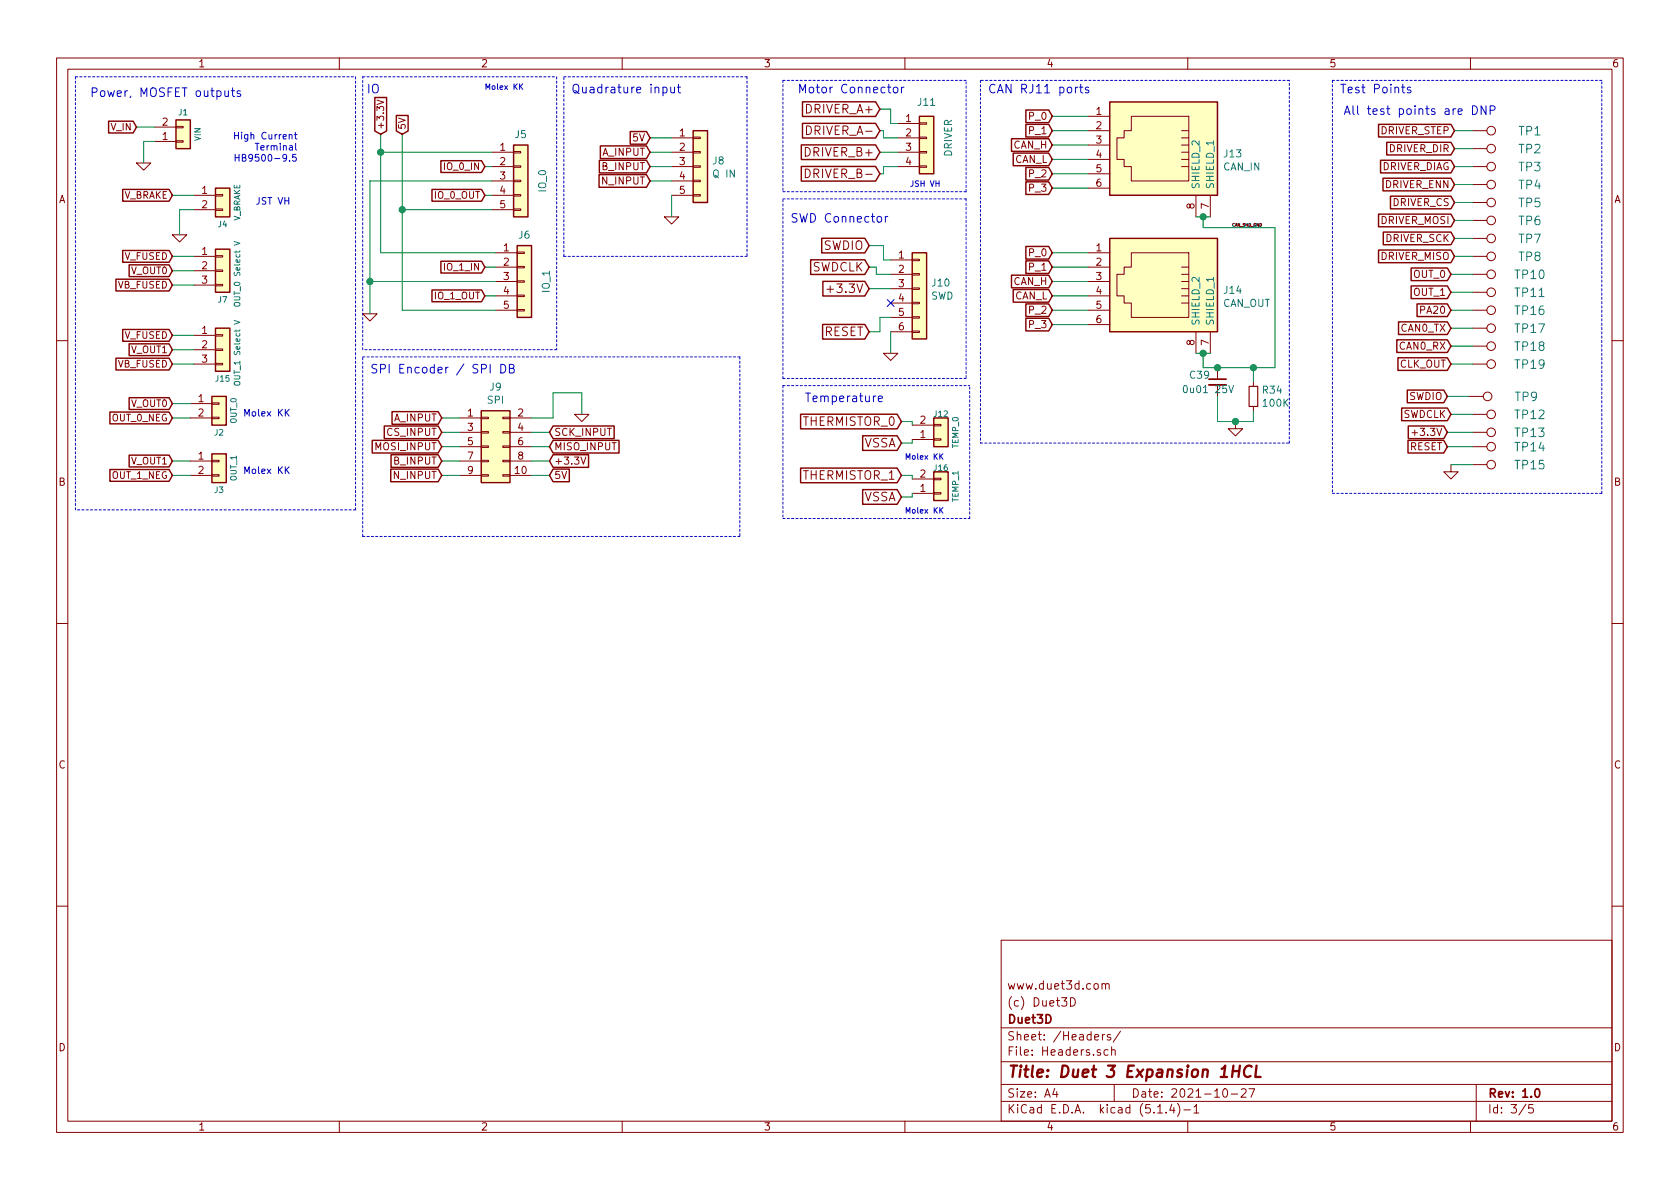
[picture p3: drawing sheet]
<svg xmlns="http://www.w3.org/2000/svg" width="297mm" height="210mm" viewBox="0 0 297 210" stroke-linecap="round" stroke-linejoin="round" font-family="sans-serif">
<g fill="none" stroke="#840000" stroke-width=".18">
<path d="M10 10.3h277v189.9h-277zM12 12.2h273v186.1h-273zM60 10.3v1.9M66.6 17.7l1.2 .4-1.2 .4M110 10.3v1.9M160 10.3v1.9M210 10.3v1.9M260 10.3v1.9M24.1 28.8h2.6l-1.3 1.3zM27.3 25h3.8M27.3 22.5h3.8M31.1 22.3h1.3v.3h-1.3z"/>
<path d="M31.1 24.9h1.3v.2h-1.3zM34.3 34.5h3.8M34.3 37.1h3.8M38.1 37h1.3v.2h-1.3zM38.1 34.4h1.3v.3h-1.3zM87 26.9h3.8M87 29.5h3.8M87 32h3.8M87 34.5h3.8M87 37.1h3.8M90.8 37h1.3v.2h-1.3zM90.8 34.4h1.3v.3h-1.3z"/>
<path d="M90.8 29.3h1.3v.3h-1.3zM90.8 26.8h1.3v.2h-1.3zM90.8 31.9h1.3v.2h-1.3zM117.5 38.3h2.5l-1.3 1.3zM118.7 24.4h3.9M118.7 26.9h3.9M118.7 29.5h3.9M118.7 32h3.9M118.7 34.5h3.9M122.6 34.4h1.2v.3h-1.2zM122.6 31.9h1.2v.2h-1.2zM122.6 26.8h1.2v.2h-1.2z"/>
<path d="M122.6 24.3h1.2v.2h-1.2zM122.6 29.3h1.2v.3h-1.2zM142.4 29.9a.77 .77 0 0 1 .9 .8 .77 .77 0 0 1-.9 .7zM142.6 22.3a.77 .77 0 0 1 .9 .7 .77 .77 0 0 1-.9 .8zM158.7 21.8h3.9M158.7 24.4h3.9M158.7 26.9h3.9M158.7 29.5h3.9M162.6 29.3h1.2v.3h-1.2zM162.6 26.8h1.2v.2h-1.2zM162.6 21.7h1.2v.3h-1.2zM162.6 24.3h1.2v.2h-1.2z"/>
<path d="M192.4 20.6h3.8M192.4 23.1h3.8M192.4 25.6h3.8M192.4 28.2h3.8M192.4 30.7h3.8M192.4 33.3h3.8M200 20.6h10.2v11.4h-10.2v-2.5h-1.2v-1.3h-1.3v-3.8h1.3v-1.3h1.2zM208.9 23.1h1.3M208.9 24.4h1.3M208.9 25.6h1.3M208.9 26.9h1.3M208.9 28.2h1.3"/>
<path d="M208.9 29.5h1.3M211.5 34.5v3.8M214 34.5v3.8M260.3 29.5h2.6M260.3 23.1h2.6M260.3 32.6h2.6M260.3 26.3h2.6M260.3 35.8h2.6M260.3 39h2.6M30.5 41.5h2.5l-1.3 1.3zM34.3 59.3h3.8M34.3 45.3h3.8"/>
<path d="M34.3 47.9h3.8M34.3 50.4h3.8M38.1 59.2h1.3v.2h-1.3zM38.1 50.3h1.3v.2h-1.3zM38.1 45.2h1.3v.3h-1.3zM38.1 47.7h1.3v.3h-1.3zM64.1 55.5h2.6l-1.3 1.3zM87.6 44.7h3.8M87.6 47.2h3.8M87.6 49.8h3.8M87.6 52.3h3.8M87.6 54.9h3.8"/>
<path d="M91.4 54.7h1.3v.3h-1.3zM91.4 52.2h1.3v.2h-1.3zM91.4 47.1h1.3v.3h-1.3zM91.4 44.6h1.3v.2h-1.3zM91.4 49.7h1.3v.2h-1.3zM146.2 51.1h1.2M157.5 46h3.8M157.5 48.5h3.8M157.5 51h3.8M157.5 53.6h3.8M157.5 56.1h3.8M157.5 58.7h3.8"/>
<path d="M161.3 56h1.3v.3h-1.3zM161.3 58.5h1.3v.3h-1.3zM161.3 53.5h1.3v.2h-1.3zM161.3 48.4h1.3v.2h-1.3zM161.3 45.8h1.3v.3h-1.3zM161.3 50.9h1.3v.3h-1.3zM192.4 44.7h3.8M192.4 47.2h3.8M192.4 49.8h3.8M192.4 52.3h3.8M192.4 54.9h3.8M192.4 57.4h3.8"/>
<path d="M200 44.7h10.2v11.4h-10.2v-2.5h-1.2v-1.3h-1.3v-3.8h1.3v-1.3h1.2zM208.9 47.2h1.3M208.9 48.5h1.3M208.9 49.8h1.3M208.9 51h1.3M208.9 52.3h1.3M208.9 53.6h1.3M211.5 58.7v3.8M214 58.7v3.8M260.3 58h2.6M260.3 54.9h2.6M260.3 48.5h2.6"/>
<path d="M260.3 42.2h2.6M260.3 51.7h2.6M260.3 45.3h2.6M10 60.2h2M33.7 71.4h3.8M33.7 73.9h3.8M34.3 61.8h3.8M34.3 64.4h3.8M37.5 73.8h1.2v.2h-1.2zM37.5 71.2h1.2v.3h-1.2zM38.1 64.3h1.3v.2h-1.3zM38.1 61.7h1.3v.3h-1.3z"/>
<path d="M81.3 73.9h3.8M81.3 76.4h3.8M81.3 79h3.8M85.1 76.3h1.3v.3h-1.3zM85.1 73.8h1.3v.2h-1.3zM85.1 78.9h1.3v.2h-1.3zM88.9 76.3h1.3v.3h-1.3zM88.9 73.8h1.3v.2h-1.3zM88.9 78.9h1.3v.2h-1.3zM90.2 73.9h3.8M90.2 76.4h3.8M90.2 79h3.8"/>
<path d="M101.6 73.3h2.5l-1.2 1.2zM156.2 62.5h2.5l-1.2 1.2zM161.3 77.7h3.8M161.3 75.2h3.8M165.1 75.1h1.3v.2h-1.3zM165.1 77.6h1.3v.2h-1.3zM215.3 65v2.1M218.4 74.5v1.3h1.3l-1.3 1.3-1.2-1.3h1.2M221.6 67.6v.7M221.6 71.9v.7M249.7 76.5h.9M259.7 70.1h2.6"/>
<path d="M260.3 64.4h2.6M260.3 73.3h2.6M260.3 61.2h2.6M260.3 76.4h2.6M260.3 79h2.6M285 60.2h2M33.7 81.5h3.8M33.7 84.1h3.8M37.5 83.9h1.2v.3h-1.2zM37.5 81.4h1.2v.3h-1.2zM81.3 81.5h3.8M81.3 84.1h3.8"/>
<path d="M85.1 83.9h1.3v.3h-1.3zM85.1 81.4h1.3v.3h-1.3zM88.9 83.9h1.3v.3h-1.3zM88.9 81.4h1.3v.3h-1.3zM90.2 81.5h3.8M90.2 84.1h3.8M102.7 80.8l.4 1.3 .5-1.3M161.3 87.2h3.8M161.3 84.7h3.8M165.1 84.6h1.3v.2h-1.3zM165.1 87.1h1.3v.3h-1.3zM256.5 82.2v1.2h1.3l-1.3 1.3-1.2-1.3h1.2"/>
<path d="M260.3 82.2h2.6M10 110.3h2M285 110.3h2M10 160.2h2M177 166.3h108v32h-108zM189.3 176.4a.75 .75 0 0 1 .8 .8 .75 .75 0 0 1-.8 .7zM194.8 174.1l.2-.2 .4 .1 .1 .9M194.8 173.9v1M195.5 174.1l.2-.2 .4 .1v.9M285 160.2h2M60 198.3v1.9M110 198.3v1.9"/>
<path d="M160 198.3v1.9M177 194.8h108M177 191.8h108M177 187.8h108M177 181.8h108M186.5 192.5l-.4 1h1M186.8 193v1M194.9 182.9v1M195.3 182.9l-.3 .2-.1 .1M195.9 185.7l-.4-.1-.3 .3 .1 .6h.6M196.3 183a.37 .37 0 0 0-.5 .1v.3l.5 .1 .1 .1-.2 .3-.4-.1M196.5 185.7l.3-.1 .3 .1 .1 .9"/>
<path d="M196.5 185.1v1.5M197 191.8v3M198.1 182.3l-1.3 2M204.7 196.8h.8M206.2 196.7v.1M207.2 195.2l-.4 1.1h.9M207.5 195.8v1M208.2 195.1a1.71 1.71 0 0 1 0 2.3M209.3 196.3h1.2M210 198.3v1.9M211.1 195.8l.4-.5v1.5M211.1 196.8h.9"/>
<path d="M216.3 192.7l.4-.2a.94 .94 0 0 1 0 1.5 .79 .79 0 0 1-.4-1.3zM217.7 193.5h1.1M219.5 192.7l.2-.2h.3l.3 .2v.3v.2l-.9 .8h.9M220.8 192.5h1l-.6 1.5M260 198.3v1.9M261 191.8v6.5M269.8 195.2l-1.2 2M271 195.3h-.7v.7l.2-.1 .5 .1 .1 .2-.1 .5-.2 .1-.5-.1"/>
<circle cx="263.7" cy="29.5" r=".76"/>
<circle cx="263.7" cy="35.8" r=".76"/>
<circle cx="263.7" cy="39" r=".76"/>
<circle cx="263.7" cy="26.3" r=".76"/>
<circle cx="263.7" cy="23.1" r=".76"/>
<circle cx="263.7" cy="32.6" r=".76"/>
<circle cx="263.7" cy="48.5" r=".76"/>
<circle cx="263.7" cy="42.2" r=".76"/>
<circle cx="263.7" cy="58" r=".76"/>
<circle cx="263.7" cy="54.9" r=".76"/>
<circle cx="263.7" cy="51.7" r=".76"/>
<circle cx="263.7" cy="45.3" r=".76"/>
<circle cx="263" cy="70.1" r=".76"/>
<circle cx="263.7" cy="73.3" r=".76"/>
<circle cx="263.7" cy="61.2" r=".76"/>
<circle cx="263.7" cy="79" r=".76"/>
<circle cx="263.7" cy="76.4" r=".76"/>
<circle cx="263.7" cy="64.4" r=".76"/>
<circle cx="263.7" cy="82.2" r=".76"/>
</g>
<path d="M213.7 67.1h3.1M271.5 192.7l.2-.2a.81 .81 0 0 1 .6 .6 .81 .81 0 0 1-.3 .8l-.1 .1a.79 .79 0 0 1-.4-1.3z" fill="none" stroke="#840000" stroke-width=".3"/>
<path d="M218 189.4h1.1M218.1 188.4l-.3 2M219.2 188.4l-.2 2M221.3 188.6a.88 .88 0 0 0-1 0 .88 .88 0 0 0-.4 1 .7 .7 0 0 0 .4 .8 .7 .7 0 0 0 .8-.1M222.2 188.4l-.3 2h1" fill="none" stroke="#840000" stroke-width=".41"/>
<g fill="#ffffc2" stroke="#ffffc2" stroke-width=".18">
<path d="M37.5 80.3h2.5v5h-2.5z"/>
<path d="M91.4 43.4h2.6v12.7h-2.6z"/>
<path d="M165.1 73.9h2.5v5.1h-2.5z"/>
<path d="M162.6 20.6h2.5v10.1h-2.5z"/>
<path d="M38.1 58h2.5v7.7h-2.5z"/>
<path d="M196.2 42.2h19.1v16.5h-19.1z"/>
<path d="M196.2 18h19.1v16.5h-19.1z"/>
<path d="M90.8 25.6h2.5v12.7h-2.5z"/>
<path d="M37.5 70.1h2.5v5.1h-2.5z"/>
<path d="M161.3 44.7h2.5v15.2h-2.5z"/>
<path d="M85.1 72.6h5.1v12.7h-5.1z"/>
<path d="M38.1 33.3h2.5v5h-2.5z"/>
<path d="M165.1 83.4h2.5v5.1h-2.5z"/>
<path d="M122.6 23.1h2.5v12.7h-2.5z"/>
<path d="M38.1 44.1h2.5v7.6h-2.5z"/>
<path d="M31.1 21.2h2.6v5.1h-2.6z"/>
</g>
<g fill="none" stroke="#840000" stroke-width=".25">
<path d="M66.3 17.2h2.1v6l-1.1 .5-1-.5zM141.9 18h12.9l.8 1.3-.8 1.3h-12.9zM181.4 19.5h4l.7 1.1-.7 1.1h-4zM196.2 18h19.1v16.5h-19.1zM19.2 21.4h4.3l.6 1.1-.6 1h-4.3zM21.7 33.5h8.2l.6 1-.6 1.1h-8.2zM31.1 21.2h2.6v5.1h-2.6zM38.1 33.3h2.5v5h-2.5zM70.1 20.4h2.1v2.8l-1.1 .5-1-.5zM76.4 33.5h8.7l.6 1-.6 1.1h-8.7zM78 28.4h7.1l.6 1.1-.6 1h-7.1zM90.8 25.6h2.5v12.7h-2.5z"/>
<path d="M105.9 30.9h8.4l.6 1.1-.6 1.1h-8.4zM106 28.3h8.3l.6 1.2-.6 1.1h-8.3zM106.1 25.8h8.2l.6 1.1-.6 1.1h-8.2zM111.4 23.3h2.9l.6 1.1-.6 1.1h-2.9zM122.6 23.1h2.5v12.7h-2.5zM141.7 25.6h13.1l.8 1.3-.8 1.3h-13.1zM141.7 29.4h13.1l.8 1.3-.8 1.3h-13.1zM141.9 21.8h12.9l.8 1.3-.8 1.3h-12.9zM162.6 20.6h2.5v10.1h-2.5zM178.8 24.5h6.6l.7 1.1-.7 1.2h-6.6zM179.1 27.1h6.3l.7 1.1-.7 1.1h-6.3zM181.4 22h4l.7 1.1-.7 1.1h-4z"/>
<path d="M181.4 32.2h4l.7 1.1-.7 1.1h-4zM181.4 29.6h4l.7 1.1-.7 1.1h-4zM243.7 22h12.8l.7 1.1-.7 1.1h-12.8zM243.7 37.9h12.8l.7 1.1-.7 1.1h-12.8zM244.1 28.3h12.4l.7 1.2-.7 1.1h-12.4zM244.5 31.5h12l.7 1.1-.7 1.2h-12zM245.2 25.2h11.3l.7 1.1-.7 1.1h-11.3zM245.8 34.7h10.7l.7 1.1-.7 1.1h-10.7zM20.5 49.4h9.4l.6 1-.6 1.1h-9.4zM21.7 58.3h8.2l.6 1-.6 1h-8.2zM21.7 44.3h8.2l.6 1-.6 1.1h-8.2zM22.8 46.8h7.1l.6 1.1-.6 1h-7.1z"/>
<path d="M38.1 58h2.5v7.7h-2.5zM38.1 44.1h2.5v7.6h-2.5zM76.4 51.3h8.7l.6 1-.6 1.1h-8.7zM78 46.2h7.1l.6 1-.6 1.1h-7.1zM91.4 43.4h2.6v12.7h-2.6zM143.3 45.9h9.6l.8 1.3-.8 1.3h-9.6zM145.3 42.1h7.6l.8 1.3-.8 1.3h-7.6zM145.4 57.4h7.5l.8 1.3-.8 1.3h-7.5zM145.5 49.8h7.4l.8 1.2-.8 1.3h-7.4zM161.3 44.7h2.5v15.2h-2.5zM178.8 48.7h6.6l.7 1.1-.7 1.1h-6.6zM179.1 51.2h6.3l.7 1.1-.7 1.1h-6.3z"/>
<path d="M181.4 43.6h4l.7 1.1-.7 1.1h-4zM181.4 53.7h4l.7 1.2-.7 1.1h-4zM181.4 46.1h4l.7 1.1-.7 1.2h-4zM181.4 56.3h4l.7 1.1-.7 1.1h-4zM196.2 42.2h19.1v16.5h-19.1zM243.7 44.2h12.8l.7 1.1-.7 1.2h-12.8zM244.6 41h11.9l.7 1.2-.7 1.1h-11.9zM247.3 56.9h8.6l.6 1.1-.6 1.2h-8.6zM249.5 47.4h6.4l.6 1.1-.6 1.1h-6.4zM249.5 50.6h6.4l.6 1.1-.6 1.1h-6.4zM250.5 53.7h5.4l.6 1.2-.6 1.1h-5.4zM19.4 72.9h10.5l.6 1-.6 1h-10.5z"/>
<path d="M20.5 63.3h9.4l.6 1.1-.6 1h-9.4zM22.8 60.8h7.1l.6 1-.6 1.1h-7.1zM22.8 70.3h7.1l.6 1.1-.6 1h-7.1zM37.5 70.1h2.5v5.1h-2.5zM65.8 77.9h11.7l.6 1.1-.6 1.1h-11.7zM67.9 75.3h9.6l.6 1.1-.6 1.2h-9.6zM69.3 72.8h8.2l.6 1.1-.6 1.1h-8.2zM85.1 72.6h5.1v12.7h-5.1zM97.8 77.9h11.6v2.2h-11.6l-.6-1.1zM97.8 75.3h10.8v2.3h-10.8l-.6-1.2zM141.6 73.2h17l.8 1.3-.8 1.3h-17zM152.5 77.1h6.1l.8 1.3-.8 1.2h-6.1z"/>
<path d="M165.1 73.9h2.5v5.1h-2.5zM247 60.1h8.9l.6 1.1-.6 1.1h-8.9zM247.2 63.3h8.7l.6 1.1-.6 1.1h-8.7zM247.8 72.2h8.1l.6 1.1-.6 1.1h-8.1zM248.8 69h6.5l.6 1.1-.6 1.1h-6.5zM248.9 77.9h6.4l.6 1.1-.6 1.1h-6.4zM249 75.3h6.3l.6 1.1-.6 1.2h-6.3zM19.4 83h10.5l.6 1.1-.6 1h-10.5zM22.8 80.5h7.1l.6 1-.6 1.1h-7.1zM37.5 80.3h2.5v5h-2.5zM69.1 83h8.4l.6 1.1-.6 1.1h-8.4zM69.1 80.4h8.4l.6 1.1-.6 1.1h-8.4z"/>
<path d="M97.8 83h2.9v2.2h-2.9l-.6-1.1zM97.8 80.4h6.3v2.2h-6.3l-.6-1.1zM141.6 82.8h17l.8 1.3-.8 1.3h-17zM152.5 86.6h6.1l.8 1.3-.8 1.3h-6.1zM165.1 83.4h2.5v5.1h-2.5z"/>
</g>
<path d="M220.9 68.3h1.5v3.6h-1.5z" fill="none" stroke="#840000" stroke-width=".2"/>
<path d="M41.4 56.7l1 .3-1 .3M41.4 42.7l1 .3-1 .4M209.3 68.3l.2-.1a.69 .69 0 0 1 .4 .6 .69 .69 0 0 1-.4 .6l-.2-.2-.1-.2zM217.3 68.2l.4 1.2 .4-1.2" fill="none" stroke="#008484" stroke-width=".18"/>
<path d="M213.7 68.1h3.1" fill="none" stroke="#840000" stroke-width=".33"/>
<g fill="none" stroke="#0000c2" stroke-width=".18" stroke-dasharray=".4 .4">
<path d="M13.3 13.6h49.6M62.9 13.6v76.6M64.1 13.6h34.3M98.4 13.6v48.2M99.7 13.6h32.4M132.1 13.6v31.7M138.4 14.2v19.7M170.8 14.2h-32.4M173.4 14.2v64.2M228 14.2h-54.6M235.6 14.2v73M283.2 14.2h-47.6"/>
<path d="M138.4 35.2h32.4M138.4 33.9h32.4M170.8 35.2v31.7M170.8 33.9v-19.7M99.7 45.3v-31.7M132.1 45.3h-32.4M64.1 61.8v-48.2M64.1 63.1h66.7M98.4 61.8h-34.3M130.8 63.1v31.8M138.4 68.2v23.5M138.4 68.2h33"/>
<path d="M138.4 66.9v-31.7M170.8 66.9h-32.4M173.4 78.4h54.6M228 78.4v-64.2M13.3 90.2v-76.6M62.9 90.2h-49.6M64.1 94.9v-31.8M130.8 94.9h-66.7M138.4 91.7h33M171.4 91.7v-23.5M235.6 87.2h47.6M283.2 87.2v-73"/>
</g>
<g fill="none" stroke="#008400" stroke-width=".18">
<path d="M155.6 19.3h1.9v2.5h1.2M24.1 22.5h3.2M27.3 25h-1.9v3.8M30.5 34.5h3.8M34.3 37.1h-2.6v4.4M67.3 23.7v21h20.3M67.3 26.9h19.7M71.1 23.7v31.2h16.5M71.1 37.1h15.9M85.7 29.5h1.3M85.7 34.5h1.3M87 32h-21.6v23.5"/>
<path d="M114.9 26.9h3.8M114.9 24.4h3.8M114.9 29.5h3.8M114.9 32h3.8M118.7 34.5v3.8M155.6 23.1h.6v1.3h2.5M155.6 26.9h3.1M158.7 29.5h-2.5v1.2h-.6M186.1 23.1h6.3M186.1 20.6h6.3M186.1 33.3h6.3M186.1 30.7h6.3"/>
<path d="M186.1 28.2h6.3M186.1 25.6h6.3M211.5 38.3h2.5M212.7 38.3v2h12.7v24.7h-12.7v-2.5M257.2 23.1h3.1M257.2 29.5h3.1M257.2 39h3.1M257.2 35.8h3.1M257.2 32.6h3.1M257.2 26.3h3.1M30.5 45.3h3.8M30.5 50.4h3.8"/>
<path d="M30.5 47.9h3.8M30.5 59.3h3.8M65.4 49.8h22.2M85.7 47.2h1.9M85.7 52.3h1.9M153.7 43.4h2.5v2.6h1.3M153.7 47.2h1.2v1.3h2.6M153.7 51h3.8M157.5 58.7v3.8M157.5 56.1h-1.9v2.6h-1.9M186.1 47.2h6.3M186.1 44.7h6.3"/>
<path d="M186.1 57.4h6.3M186.1 54.9h6.3M186.1 52.3h6.3M186.1 49.8h6.3M256.5 54.9h3.8M256.5 48.5h3.8M256.5 58h3.8M256.5 51.7h3.8M257.2 45.3h3.1M257.2 42.2h3.1M30.5 73.9h3.2M30.5 64.4h3.8"/>
<path d="M30.5 71.4h3.2M30.5 61.8h3.8M78.1 79h3.2M78.1 76.4h3.2M78.1 73.9h3.2M94 79h3.2M94 76.4h3.2M102.9 73.3v-3.8h-5.1v4.4h-3.8M159.4 74.5h1.9v.7M161.3 77.7v.7h-1.9M211.5 62.5h2.5M215.3 70.1v4.4h6.3v-1.9"/>
<path d="M221.6 65v2.6M255.9 79h4.4M255.9 76.4h4.4M255.9 70.1h3.8M256.5 73.3h3.8M256.5 64.4h3.8M256.5 61.2h3.8M30.5 84.1h3.2M30.5 81.5h3.2M78.1 84.1h3.2M78.1 81.5h3.2M94 84.1h3.2"/>
<path d="M94 81.5h3.2M159.4 84.1h1.9v.6M161.3 87.2v.7h-1.9M256.5 82.2h3.8"/>
</g>
<g fill="none" stroke="#0000c2" stroke-width=".18">
<path d="M39.8 16v1l.4 .1 .2-.2M40.4 16v1.1M40.9 16h.6M41.1 15.5v1.3l.4 .3M42.5 16.1a.37 .37 0 0 0-.6 .2l.1 .2 .6 .3-.3 .3-.4-.1M85.9 15.8v-1l.4 .7 .3-.7v1M117.2 15.5l.5-.1 .2 .3-.1 .7h-.6M118.6 15.4v.8a.37 .37 0 0 0 .3 .2 .37 .37 0 0 0 .4-.1M119.3 15.4v1M119.8 15.4h.5M120 14.9v1.3v.2h.3M158 15.5l.2-.1 .5 .1v.6l-.1 .3h-.4l-.2-.1z"/>
<path d="M159.4 15.4v1M159.8 15.4l-.3 .1-.1 .2M190.9 15.4h.6M191.1 14.9v1.3l.1 .2h.3M192.5 15.5l-.4-.1-.2 .2 .1 .2 .5 .2v.4h-.6M247.8 15.4h.6M248 14.9v1.3l.4 .2M249.4 15.5a.37 .37 0 0 0-.6 .1l.1 .2 .6 .3-.2 .3h-.5M260.3 18.7a.77 .77 0 0 1 .9 .8 .77 .77 0 0 1-.9 .7zM262.7 18.7v1.5l-.8-1.5v1.5M263.5 19.5l.7-.1 .1-.2v-.4l-.3-.1h-.5v1.5M41.5 23.4v1.2"/>
<path d="M41.5 24h.7M41.6 27.3v1.2M41.6 27.9h.7M42.3 27.3v1.2M42.8 27.9l.6-.1v-.4l-.6-.1v1.2h.5l.2-.1v-.3l-.3-.2M155.1 38.4l.3-.1 .4 .1 .1 .6-.2 .2-.3 .1-.3-.2zM156.5 38.3v1M157 38.3h-.3l-.2 .3M43.3 73.6v-1.2l.4 .8 .4-.8v1.2M88.5 64.4a.77 .77 0 0 1 .9 .8 .77 .77 0 0 1-.9 .8zM90.1 65.1l.7-.1v-.4l-.7-.2v1.6h.6l.2-.2v-.3l-.1-.3-.2-.1M155.3 70.5l.7-.1v-.3l-.5-.1-.2 .2 .1 .8h.6"/>
<path d="M43.3 83.7v-1.2l.4 .9 .4-.9v1.2M160.2 90.7v-.9l.4 .7 .3-.7v.9M160.2 81.2v-1l.4 .7 .3-.7v1"/>
</g>
<g fill="#008400" stroke="#008400" stroke-width=".25">
<circle cx="65.4" cy="49.8" r=".51"/>
<circle cx="221.6" cy="65" r=".51"/>
<circle cx="67.3" cy="26.9" r=".51"/>
<circle cx="71.1" cy="37.1" r=".51"/>
<circle cx="218.4" cy="74.5" r=".51"/>
<circle cx="215.3" cy="65" r=".51"/>
<circle cx="212.7" cy="38.3" r=".51"/>
<circle cx="212.7" cy="62.5" r=".51"/>
</g>
<path d="M156.9 53l1.2 1.2M158.1 53l-1.2 1.2" fill="none" stroke="#000084" stroke-width=".18"/>
<text font-size="2.8" fill="#840000" x="178" y="190.5">Title: Duet 3 Expansion 1HCL</text>
<g font-size="2.1" fill="#0000c2">
<text x="15.9" y="17.1">Power, MOSFET outputs</text>
<text x="64.8" y="16.5">IO</text>
<text x="101" y="16.5">Quadrature input</text>
<text x="141" y="16.5">Motor Connector</text>
<text x="174.6" y="16.5">CAN RJ11 ports</text>
<text x="236.9" y="16.5">Test Points</text>
<text x="237.5" y="20.3">All test points are DNP</text>
<text x="139.7" y="39.4">SWD Connector</text>
<text x="65.4" y="66">SPI Encoder / SPI DB</text>
<text x="142.2" y="71.1">Temperature</text>
</g>
<g font-size="2.1" fill="#840000">
<text x="142.7" y="20.1">DRIVER_A+</text>
<text x="143.2" y="23.9">DRIVER_A-</text>
<text x="142.7" y="27.7">DRIVER_B+</text>
<text x="143.2" y="31.5">DRIVER_B-</text>
<text x="145.6" y="44.2">SWDIO</text>
<text x="143.4" y="48">SWDCLK</text>
<text x="147.1" y="51.8">+3.3V</text>
<text x="145.7" y="59.4">RESET</text>
<text x="142.1" y="75.3">THERMISTOR_0</text>
<text x="152.7" y="79.1">VSSA</text>
<text x="142.1" y="84.8">THERMISTOR_1</text>
<text x="152.7" y="88.6">VSSA</text>
<text x="178" y="178">(c) Duet3D</text>
<text x="178" y="175">www.duet3d.com</text>
<text x="178" y="184">Sheet: /Headers/</text>
<text x="178" y="181">Duet3D</text>
<text x="178" y="186.7">File: Headers.sch</text>
<text x="178" y="196.9">KiCad E.D.A. kicad (5.1.4)-1</text>
<text x="178" y="194.1">Size: A4</text>
<text x="200" y="194.1">Date: 2021-10-27</text>
<text x="263" y="194.1">Rev: 1.0</text>
<text x="263" y="196.9">Id: 3/5</text>
</g>
<g font-size="2.1" fill="#008484">
<text x="268.6" y="23.9">TP1</text>
<text x="268.6" y="27.1">TP2</text>
<text x="268.6" y="33.5">TP4</text>
<text x="268.6" y="30.3">TP3</text>
<text x="268.6" y="36.6">TP5</text>
<text x="268.6" y="39.8">TP6</text>
<text x="268.6" y="43">TP7</text>
<text x="268.6" y="46.2">TP8</text>
<text x="268" y="49.3">TP10</text>
<text x="268" y="52.5">TP11</text>
<text x="268" y="58.9">TP17</text>
<text x="268" y="55.7">TP16</text>
<text x="268" y="62">TP18</text>
<text x="268" y="65.2">TP19</text>
<text x="267.9" y="70.9">TP9</text>
<text x="268" y="74.1">TP12</text>
<text x="268" y="77.3">TP13</text>
<text x="268" y="83">TP15</text>
<text x="268" y="79.8">TP14</text>
</g>
<g font-size="1.8" fill="#840000">
<text x="35" y="11.9">1</text>
<text x="85" y="11.9">2</text>
<text x="135" y="11.9">3</text>
<text x="185" y="11.9">4</text>
<text x="235" y="11.9">5</text>
<text x="285" y="11.9">6</text>
<text x="28.7" y="22.2">2</text>
<text x="160.2" y="21.6">1</text>
<text x="182.1" y="23.7">P_1</text>
<text x="182.1" y="21.2">P_0</text>
<text x="193.8" y="20.3">1</text>
<text x="193.8" y="22.9">2</text>
<text x="244.1" y="23.7">DRIVER_STEP</text>
<text x="28.7" y="24.8">1</text>
<text x="88.4" y="26.7">1</text>
<text x="88.4" y="29.2">2</text>
<text x="106.6" y="27.6">A_INPUT</text>
<text x="112" y="25">5V</text>
<text x="120.2" y="24.1">1</text>
<text x="120.2" y="26.7">2</text>
<text x="120.2" y="29.2">3</text>
<text x="160.2" y="24.1">2</text>
<text x="160.2" y="26.7">3</text>
<text x="160.2" y="29.2">4</text>
<text x="179.2" y="26.3">CAN_H</text>
<text x="179.4" y="28.8">CAN_L</text>
<text x="193.8" y="25.4">3</text>
<text x="193.8" y="27.9">4</text>
<text x="245.7" y="26.9">DRIVER_DIR</text>
<text x="10.4" y="35.9">A</text>
<text x="35.7" y="34.3">1</text>
<text x="88.4" y="31.7">3</text>
<text x="88.4" y="34.3">4</text>
<text x="106.6" y="32.6">N_INPUT</text>
<text x="106.6" y="30.1">B_INPUT</text>
<text x="120.2" y="31.7">4</text>
<text x="120.2" y="34.3">5</text>
<text x="182.1" y="33.9">P_3</text>
<text x="182.1" y="31.4">P_2</text>
<text x="193.8" y="30.5">5</text>
<text x="193.8" y="33">6</text>
<text x="244.3" y="30.1">DRIVER_DIAG</text>
<text x="245" y="33.3">DRIVER_ENN</text>
<text x="285.4" y="35.9">A</text>
<text x="35.7" y="36.8">2</text>
<text x="88.4" y="36.8">5</text>
<text x="211.2" y="36.9" transform="rotate(-90 211.2 36.9)">8</text>
<text x="213.7" y="36.9" transform="rotate(-90 213.7 36.9)">7</text>
<text x="244.2" y="39.6">DRIVER_MOSI</text>
<text x="246.3" y="36.4">DRIVER_CS</text>
<text x="35.7" y="45.1">1</text>
<text x="35.7" y="47.6">2</text>
<text x="89.1" y="44.4">1</text>
<text x="89.1" y="47">2</text>
<text x="158.9" y="45.7">1</text>
<text x="182.1" y="45.3">P_0</text>
<text x="182.1" y="47.9">P_1</text>
<text x="193.8" y="44.4">1</text>
<text x="193.8" y="47">2</text>
<text x="244.2" y="46">DRIVER_MISO</text>
<text x="245" y="42.8">DRIVER_SCK</text>
<text x="35.7" y="50.2">3</text>
<text x="89.1" y="49.5">3</text>
<text x="89.1" y="52.1">4</text>
<text x="158.9" y="48.3">2</text>
<text x="158.9" y="50.8">3</text>
<text x="158.9" y="53.3">4</text>
<text x="179.2" y="50.4">CAN_H</text>
<text x="179.4" y="53">CAN_L</text>
<text x="193.8" y="49.5">3</text>
<text x="193.8" y="52.1">4</text>
<text x="250.1" y="49.1">OUT_0</text>
<text x="250.1" y="52.3">OUT_1</text>
<text x="35.7" y="59">1</text>
<text x="89.1" y="54.6">5</text>
<text x="158.9" y="55.9">5</text>
<text x="158.9" y="58.4">6</text>
<text x="182.1" y="55.5">P_2</text>
<text x="182.1" y="58">P_3</text>
<text x="193.8" y="54.6">5</text>
<text x="193.8" y="57.1">6</text>
<text x="247.7" y="58.7">CAN0_TX</text>
<text x="251.3" y="55.5">PA20</text>
<text x="35.7" y="61.6">2</text>
<text x="35.7" y="64.1">3</text>
<text x="211.2" y="61.1" transform="rotate(-90 211.2 61.1)">8</text>
<text x="213.7" y="61.1" transform="rotate(-90 213.7 61.1)">7</text>
<text x="247.4" y="65">CLK_OUT</text>
<text x="247.5" y="61.8">CAN0_RX</text>
<text x="35.1" y="71.1">1</text>
<text x="249.1" y="70.7">SWDIO</text>
<text x="35.1" y="73.7">2</text>
<text x="68.6" y="77.1">CS_INPUT</text>
<text x="69.7" y="74.5">A_INPUT</text>
<text x="82.7" y="73.7">1</text>
<text x="82.7" y="76.2">3</text>
<text x="91.6" y="73.7">2</text>
<text x="91.6" y="76.2">4</text>
<text x="97.9" y="77.1">SCK_INPUT</text>
<text x="162.7" y="77.5">1</text>
<text x="162.7" y="74.9">2</text>
<text x="248" y="73.9">SWDCLK</text>
<text x="250.4" y="77.1">+3.3V</text>
<text x="35.1" y="81.3">1</text>
<text x="35.1" y="83.8">2</text>
<text x="66.5" y="79.6">MOSI_INPUT</text>
<text x="69.7" y="82.2">B_INPUT</text>
<text x="82.7" y="78.7">5</text>
<text x="82.7" y="81.3">7</text>
<text x="82.7" y="83.8">9</text>
<text x="91.1" y="83.8">10</text>
<text x="91.6" y="78.7">6</text>
<text x="91.6" y="81.3">8</text>
<text x="97.9" y="79.6">MISO_INPUT</text>
<text x="97.9" y="82.2">+3.3V</text>
<text x="249.2" y="79.6">RESET</text>
<text x="10.4" y="85.9">B</text>
<text x="69.7" y="84.7">N_INPUT</text>
<text x="97.9" y="84.7">5V</text>
<text x="162.7" y="87">1</text>
<text x="162.7" y="84.4">2</text>
<text x="285.4" y="85.9">B</text>
<text x="10.4" y="135.9">C</text>
<text x="285.4" y="135.9">C</text>
<text x="10.4" y="185.9">D</text>
<text x="285.4" y="185.9">D</text>
<text x="35" y="199.9">1</text>
<text x="85" y="199.9">2</text>
<text x="135" y="199.9">3</text>
<text x="185" y="199.9">4</text>
<text x="235" y="199.9">5</text>
<text x="285" y="199.9">6</text>
</g>
<g font-size="1.8" fill="#008484">
<text x="162.4" y="18.7">J11</text>
<text x="91.1" y="24.4">J5</text>
<text x="126.1" y="29.1">J8</text>
<text x="168.3" y="27.7" transform="rotate(-90 168.3 27.7)">DRIVER</text>
<text x="216.5" y="27.8">J13</text>
<text x="96.6" y="33.9" transform="rotate(-90 96.6 33.9)">IO_0</text>
<text x="126.2" y="31.4">Q IN</text>
<text x="212.1" y="33.5" transform="rotate(-90 212.1 33.5)">SHIELD_2</text>
<text x="214.6" y="33.5" transform="rotate(-90 214.6 33.5)">SHIELD_1</text>
<text x="216.3" y="30.1">CAN_IN</text>
<text x="91.7" y="42.2">J6</text>
<text x="97.2" y="51.7" transform="rotate(-90 97.2 51.7)">IO_1</text>
<text x="164.6" y="53">SWD</text>
<text x="164.9" y="50.7">J10</text>
<text x="216.5" y="52">J14</text>
<text x="212.1" y="57.7" transform="rotate(-90 212.1 57.7)">SHIELD_2</text>
<text x="214.6" y="57.7" transform="rotate(-90 214.6 57.7)">SHIELD_1</text>
<text x="216.2" y="54.3">CAN_OUT</text>
<text x="86.2" y="71.4">SPI</text>
<text x="86.7" y="69.1">J9</text>
<text x="209.8" y="69.5">0u01 25V</text>
<text x="210.5" y="67">C39</text>
<text x="223.3" y="69.6">R34</text>
<text x="223.4" y="71.9">100K</text>
</g>
<g font-size="1.7" fill="#840000">
<text x="19.7" y="23.1">V_IN</text>
<text x="67.9" y="23" transform="rotate(-90 67.9 23)">+3.3V</text>
<text x="71.7" y="23" transform="rotate(-90 71.7 23)">5V</text>
<text x="21.8" y="35.1">V_BRAKE</text>
<text x="77" y="35.1">IO_0_OUT</text>
<text x="78.8" y="30">IO_0_IN</text>
<text x="22.1" y="45.9">V_FUSED</text>
<text x="78.8" y="47.8">IO_1_IN</text>
<text x="20.9" y="51">VB_FUSED</text>
<text x="23.3" y="48.5">V_OUT0</text>
<text x="77" y="52.9">IO_1_OUT</text>
<text x="22.1" y="59.9">V_FUSED</text>
<text x="20.9" y="65">VB_FUSED</text>
<text x="23.3" y="62.4">V_OUT1</text>
<text x="23.3" y="72">V_OUT0</text>
<text x="19.9" y="74.5">OUT_0_NEG</text>
<text x="23.3" y="82.1">V_OUT1</text>
<text x="19.9" y="84.7">OUT_1_NEG</text>
</g>
<g font-size="1.7" fill="#0000c2">
<text x="42.5" y="24.7">High Current</text>
<text x="43.7" y="28.6">HB9500-9.5</text>
<text x="45.8" y="26.6">Terminal</text>
<text x="45.6" y="36.2">JST VH</text>
<text x="43.9" y="73.7">Molex KK</text>
<text x="43.9" y="83.8">Molex KK</text>
</g>
<g font-size="1.4" fill="#0000c2">
<text x="86.4" y="15.9">Molex KK</text>
<text x="161.4" y="33">JSH VH</text>
<text x="160.7" y="81.3">Molex KK</text>
<text x="160.7" y="90.8">Molex KK</text>
</g>
<g font-size="1.4" fill="#008484">
<text x="31.6" y="20.4">J1</text>
<text x="35.5" y="24.9" transform="rotate(-90 35.5 24.9)">VIN</text>
<text x="38.6" y="40.2">J4</text>
<text x="42.5" y="39.2" transform="rotate(-90 42.5 39.2)">V_BRAKE</text>
<text x="38.6" y="53.5">J7</text>
<text x="42.5" y="53.7" transform="rotate(-90 42.5 53.7)">OUT_0 Select V</text>
<text x="38.2" y="67.5">J15</text>
<text x="42.5" y="67.7" transform="rotate(-90 42.5 67.7)">OUT_1 Select V</text>
<text x="37.9" y="77">J2</text>
<text x="41.8" y="74.9" transform="rotate(-90 41.8 74.9)">OUT_0</text>
<text x="165.2" y="73.7">J12</text>
<text x="165.2" y="83.3">J16</text>
<text x="169.5" y="79.2" transform="rotate(-90 169.5 79.2)">TEMP_0</text>
<text x="37.9" y="87.2">J3</text>
<text x="41.8" y="85.1" transform="rotate(-90 41.8 85.1)">OUT_1</text>
<text x="169.5" y="88.7" transform="rotate(-90 169.5 88.7)">TEMP_1</text>
</g>
<text font-size=".7" x="217.8" y="40.1">CAN_SHD_GND</text>
</svg>
